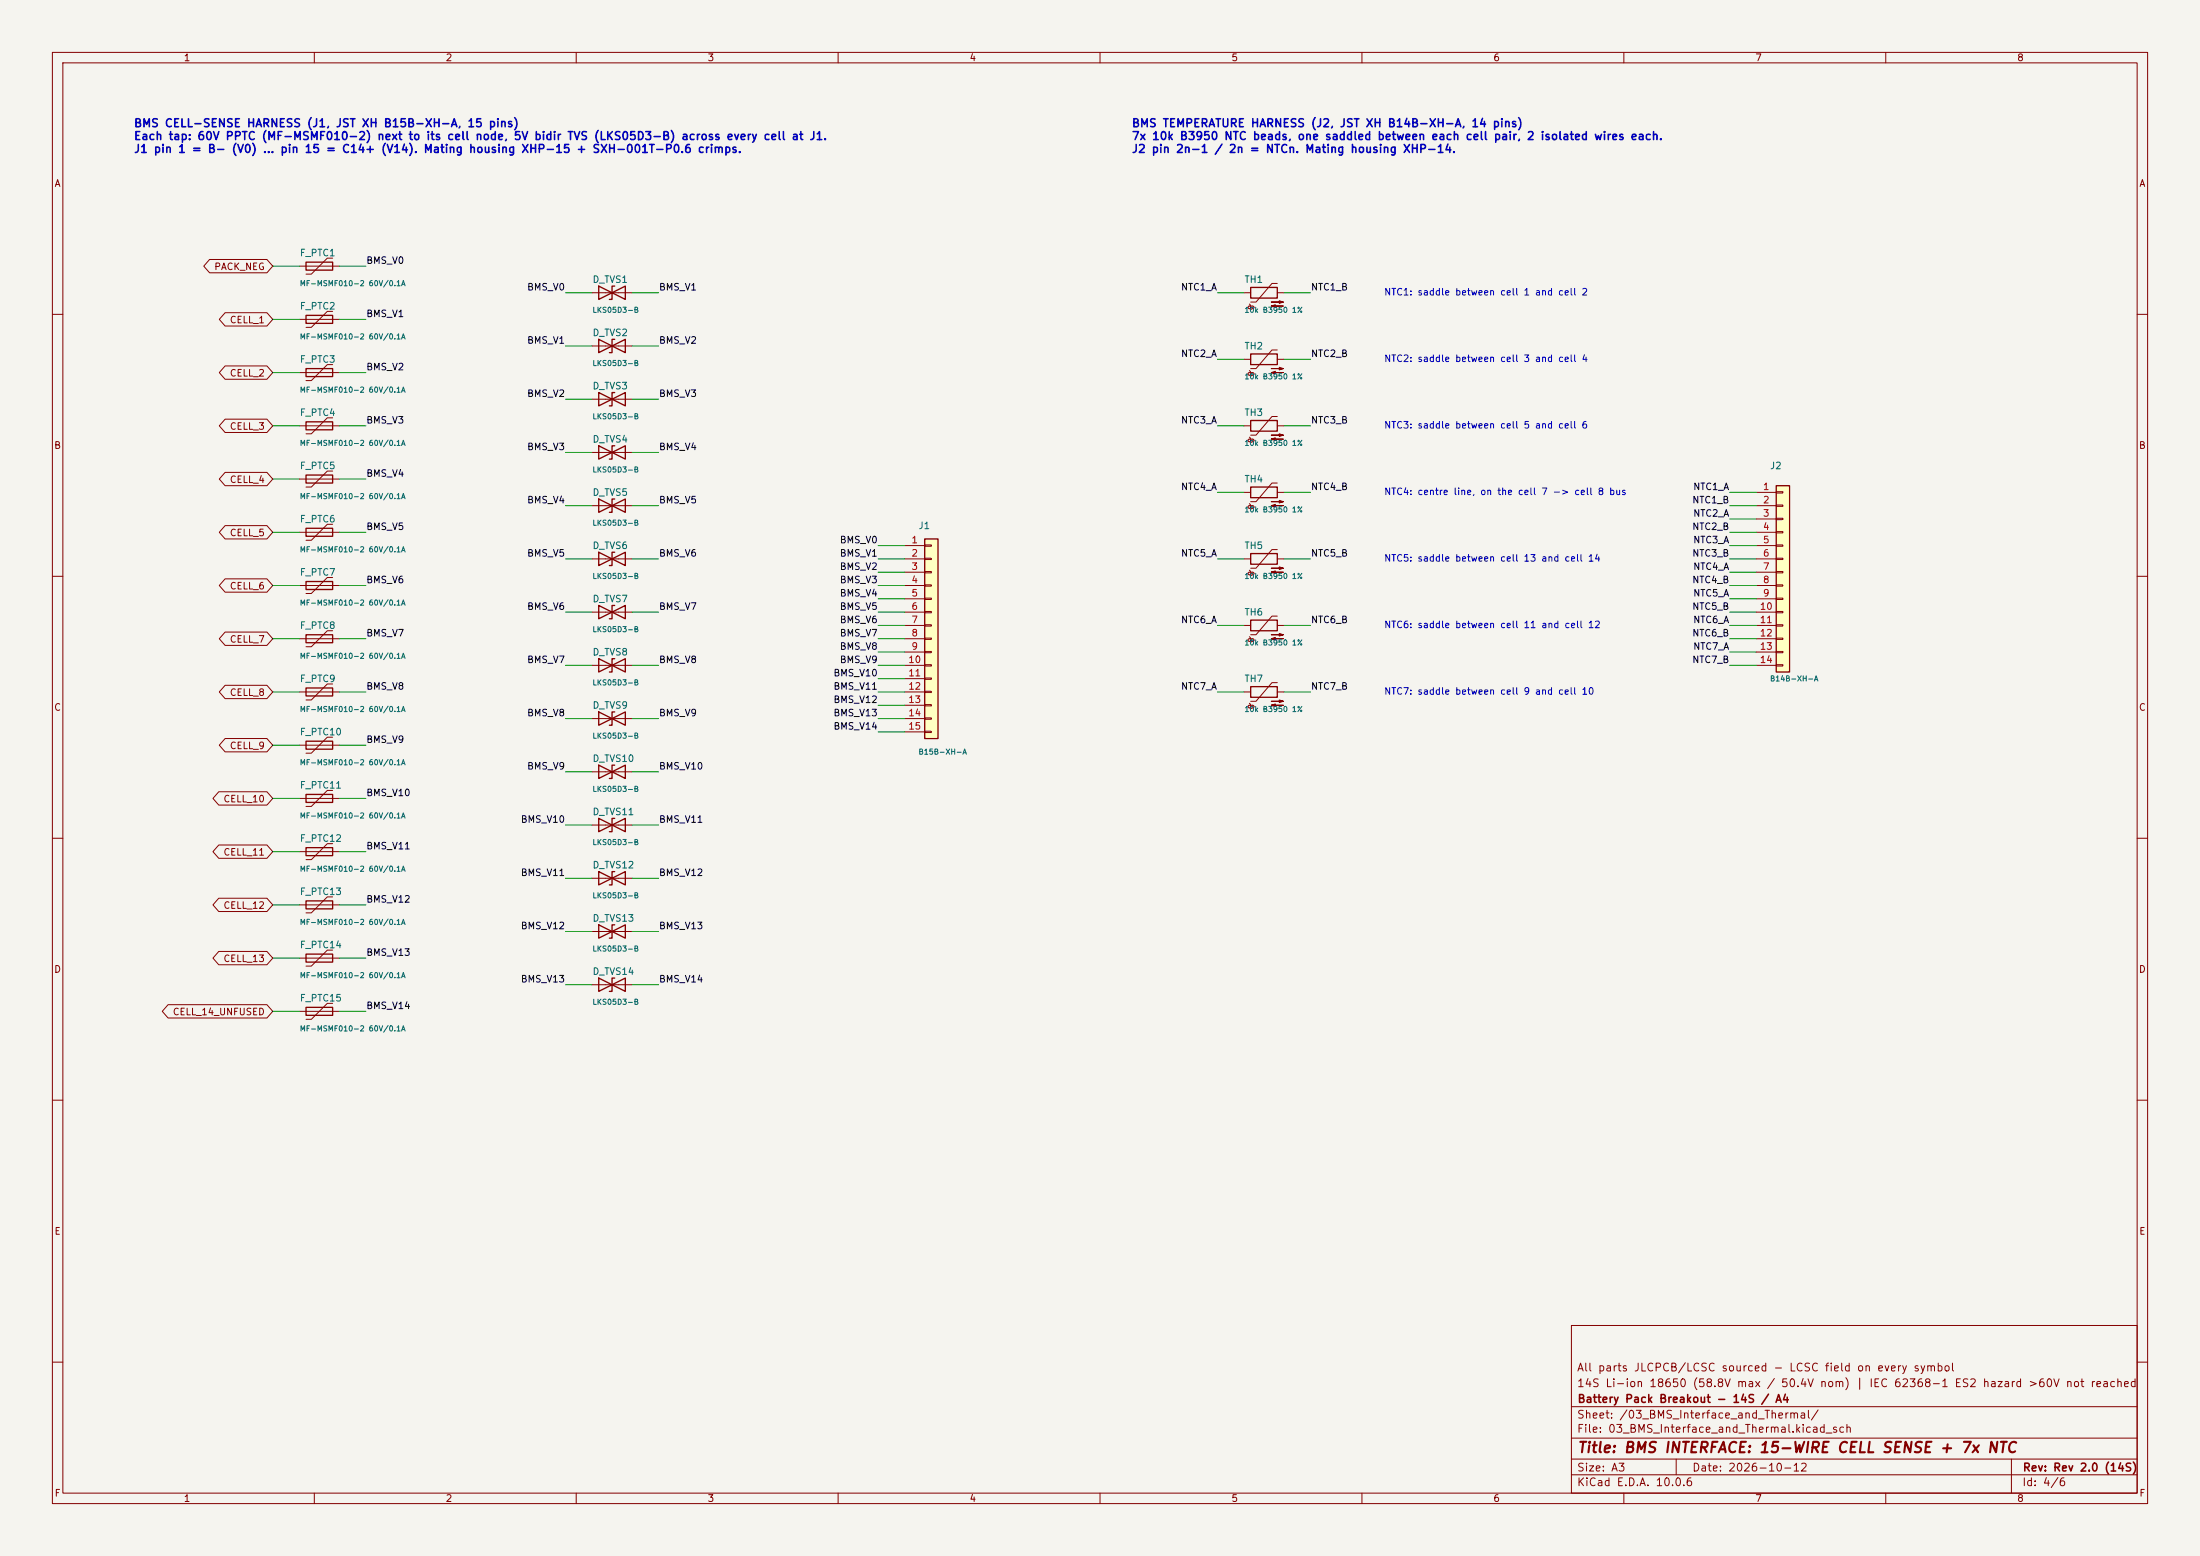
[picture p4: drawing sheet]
<svg xmlns="http://www.w3.org/2000/svg" width="420mm" height="297mm" viewBox="0 0 420 297" stroke-linecap="round" stroke-linejoin="round" font-family="sans-serif">
<path d="M0 0h420v297h-420z" fill="#f5f4ef" stroke="#f5f4ef" stroke-width=".19"/>
<g fill="none" stroke="#840000" stroke-width=".19">
<path d="M10 10h400v277h-400zM12 12h396v273h-396zM60 10v2M110 10v2M160 10v2M210 10v2M260 10v2M310 10v2M360 10v2M237.5 55.9h1.3M238.5 58l.2 .3 .1 .3-.1 .3h-.3l-.1-.3 .1-.2h.8l.2 .2-.1 .2-.4 .3M243.8 54.1h-1l-3 3.6h-1"/>
<path d="M243.8 55.9h1.3M10 60h2M57.1 71.1h7.7M63.5 69.6h-1l-3.1 3h-1M63.5 79.8h-1l-3.1 3h-1M113 66h7.6M113 76.2h7.6M408 60h2M57.1 91.4h7.7M57.1 81.3h7.7M63.5 89.9h-1l-3.1 3.1h-1M237.5 94h1.3"/>
<path d="M238.5 96.1l.2 .3 .1 .3-.1 .3h-.3l-.1-.3 .1-.2h.8l.2 .2-.1 .2-.4 .3M243.8 92.2h-1l-3 3.6h-1M243.8 94h1.3M10 110h2M57.1 101.6h7.7M57.1 111.8h7.7M63.5 100.1h-1l-3.1 3h-1M63.5 110.2h-1l-3.1 3.1h-1M113 106.7h7.6M237.5 119.4h1.3M243.8 117.6h-1l-3 3.6h-1M243.8 119.4h1.3"/>
<path d="M408 110h2M57.1 132.1h7.7M57.1 121.9h7.7M63.5 130.6h-1l-3.1 3h-1M63.5 120.4h-1l-3.1 3h-1M113 137.2h7.6M237.5 132.1h1.3M238.5 134.2l.2 .3 .1 .3-.1 .3h-.3l-.1-.3 .1-.2h.8l.2 .2-.1 .2-.4 .3M238.5 121.9h.7l.2 .1-.1 .3-.4 .3M238.5 121.5l.3 .5-.1 .3-.2 .1-.2-.2 .2-.3M243.8 130.3h-1l-3 3.6h-1M243.8 132.1h1.3"/>
<path d="M10 160h2M57.1 142.2h7.7M63.5 140.7h-1l-3.1 3.1h-1M113 147.3h7.6M408 160h2M113 167.6h7.6M113 177.8h7.6M57.1 193h7.7M63.5 191.5h-1l-3.1 3.1h-1M113 188h7.6M10 210h2M408 210h2"/>
<path d="M300 253h108v32h-108zM10 260h2M300 278.5h108M300 274.5h108M300 268.5h108M320 278.5v3M384 278.5v6.5M408 260h2M60 285v2M110 285v2M160 285v2M210 285v2"/>
<path d="M260 285v2M300 281.5h108M310 285v2M360 285v2"/>
</g>
<g fill="#840000" stroke="#840000" stroke-width=".19">
<path d="M242.7 134.6l.8-.2v.5l-.8-.3h2.3z"/>
<path d="M242.7 133.9h2.3l-.8 .2v-.5l.8 .3z"/>
<path d="M242.7 58.4l.8-.2v.5l-.8-.3h2.3z"/>
<path d="M242.7 57.7h2.3l-.8 .2v-.5l.8 .3z"/>
<path d="M242.7 96.5l.8-.2v.5l-.8-.3h2.3z"/>
<path d="M242.7 95.8h2.3l-.8 .2v-.5l.8 .3z"/>
<path d="M242.7 121.9l.8-.2v.5l-.8-.3h2.3z"/>
<path d="M242.7 121.2h2.3l-.8 .2v-.5l.8 .3z"/>
</g>
<g fill="none" stroke="#840000" stroke-width=".25">
<path d="M238.8 54.9h5v2h-5zM58.4 70.4h5.1v1.5h-5.1zM114.3 64.8v2.5l5.1-2.5v2.5zM114.3 74.9v2.6l5.1-2.6v2.6zM117.3 64.8h-.5v2.5h-.5M117.3 74.9h-.5v2.6h-.5M58.4 90.7h5.1v1.5h-5.1zM58.4 80.5h5.1v1.5h-5.1zM238.8 93h5v2h-5zM58.4 100.8h5.1v1.6h-5.1zM58.4 111h5.1v1.5h-5.1zM114.3 105.4v2.6l5.1-2.6v2.6z"/>
<path d="M117.3 105.4h-.5v2.6h-.5M238.8 118.4h5v2h-5zM58.4 131.3h5.1v1.5h-5.1zM58.4 121.2h5.1v1.5h-5.1zM114.3 135.9v2.5l5.1-2.5v2.5zM117.3 135.9h-.5v2.5h-.5M238.8 131.1h5v2h-5zM58.4 141.5h5.1v1.5h-5.1zM114.3 146.1v2.5l5.1-2.5v2.5zM117.3 146.1h-.5v2.5h-.5M114.3 166.4v2.5l5.1-2.5v2.5zM114.3 176.5v2.6l5.1-2.6v2.6z"/>
<path d="M117.3 166.4h-.5v2.5h-.5M117.3 176.5h-.5v2.6h-.5M58.4 192.3h5.1v1.5h-5.1zM114.3 186.7v2.5l5.1-2.5v2.5zM117.3 186.7h-.5v2.5h-.5"/>
</g>
<path d="M176.5 102.9h2.6v38.1h-2.6z" fill="#ffffc2"/>
<g fill="none" stroke="#840000" stroke-width=".25">
<path d="M58.4 50h5.1v1.6h-5.1zM114.3 54.6v2.6l5.1-2.6v2.6zM117.3 54.6h-.5v2.6h-.5M238.8 67.6h5v2h-5zM114.3 95.3v2.5l5.1-2.5v2.5zM114.3 85.1v2.5l5.1-2.5v2.5zM117.3 95.3h-.5v2.5h-.5M117.3 85.1h-.5v2.5h-.5M238.8 80.3h5v2h-5zM114.3 115.6v2.5l5.1-2.5v2.5zM117.3 115.6h-.5v2.5h-.5M176.5 102.9h2.6v38.1h-2.6z"/>
<path d="M238.8 105.7h5v2h-5zM114.3 125.7v2.6l5.1-2.6v2.6zM117.3 125.7h-.5v2.6h-.5M58.4 151.6h5.1v1.6h-5.1zM58.4 172h5.1v1.5h-5.1zM58.4 182.1h5.1v1.5h-5.1z"/>
</g>
<g fill="none" stroke="#840000" stroke-width=".19">
<path d="M57.1 50.8h7.7M63.5 49.3h-1l-3.1 3h-1M113 55.9h7.6M237.5 68.6h1.3M238.5 70.7l.2 .3 .1 .4M238.8 71.4l-.3 .2-.2-.2 .2-.3h.7l.2 .2-.1 .2-.4 .3M243.8 79.5h-1l-3 3.6h-1M243.8 66.8h-1l-3 3.6h-1M243.8 68.6h1.3M113 96.5h7.6M113 86.4h7.6M237.5 81.3h1.3"/>
<path d="M238.5 83.4l.2 .3 .1 .3-.1 .3h-.3l-.1-.3 .1-.2h.8l.2 .2-.1 .2-.4 .3M243.8 81.3h1.3M113 116.8h7.6M172.7 104.1h3.8M172.7 106.7h3.8M172.7 109.2h3.8M172.7 111.8h3.8M172.7 114.3h3.8M172.7 116.8h3.8M172.7 119.4h3.8M176.5 104h1.3v.3h-1.3zM176.5 106.6h1.3v.2h-1.3z"/>
<path d="M176.5 109.1h1.3v.2h-1.3zM176.5 111.6h1.3v.3h-1.3zM176.5 114.2h1.3v.2h-1.3zM176.5 116.7h1.3v.3h-1.3zM176.5 119.3h1.3v.2h-1.3zM237.5 106.7h1.3M238.5 108.8l.2 .3 .1 .3-.1 .3h-.3l-.1-.3 .1-.2h.8l.2 .2-.1 .2-.4 .3M243.8 104.9h-1l-3 3.6h-1M243.8 106.7h1.3M113 127h7.6M172.7 121.9h3.8M172.7 124.5h3.8"/>
<path d="M172.7 127h3.8M172.7 129.5h3.8M172.7 132.1h3.8M172.7 134.6h3.8M172.7 137.2h3.8M172.7 139.7h3.8M176.5 121.8h1.3v.2h-1.3zM176.5 124.3h1.3v.3h-1.3zM176.5 126.9h1.3v.2h-1.3zM176.5 129.4h1.3v.3h-1.3zM176.5 132h1.3v.2h-1.3zM176.5 134.5h1.3v.2h-1.3z"/>
<path d="M176.5 137h1.3v.3h-1.3zM176.5 139.6h1.3v.2h-1.3zM57.1 152.4h7.7M63.5 150.9h-1l-3.1 3h-1M57.1 172.7h7.7M63.5 171.2h-1l-3.1 3h-1M57.1 182.9h7.7M63.5 181.4h-1l-3.1 3h-1"/>
</g>
<g fill="#840000" stroke="#840000" stroke-width=".19">
<path d="M242.7 109.2l.8-.2v.5l-.8-.3h2.3z"/>
<path d="M242.7 108.5h2.3l-.8 .2v-.5l.8 .3z"/>
<path d="M242.7 83.8l.8-.2v.5l-.8-.3h2.3z"/>
<path d="M242.7 83.1h2.3l-.8 .2v-.5l.8 .3z"/>
<path d="M242.7 71.1l.8-.2v.5l-.8-.3h2.3z"/>
<path d="M242.7 70.4h2.3l-.8 .2v-.5l.8 .3z"/>
</g>
<path d="M339.1 92.7h2.5v35.6h-2.5z" fill="#ffffc2"/>
<path d="M58.4 60.2h5.1v1.5h-5.1zM339.1 92.7h2.5v35.6h-2.5zM114.3 156.2v2.6l5.1-2.6v2.6zM117.3 156.2h-.5v2.6h-.5M58.4 161.8h5.1v1.5h-5.1z" fill="none" stroke="#840000" stroke-width=".25"/>
<g fill="none" stroke="#840000" stroke-width=".19">
<path d="M40 49.5h11l1.1 1.3-1.1 1.3h-11l-1.1-1.3zM43 59.7h8l1.1 1.3-1.1 1.2h-8l-1.1-1.2zM63.5 59.4h-1l-3.1 3.1h-1M43 69.8h8l1.1 1.3-1.1 1.3h-8l-1.1-1.3zM57.1 61h7.7M43 80h8l1.1 1.3-1.1 1.3h-8l-1.1-1.3zM43 90.2h8l1.1 1.2-1.1 1.3h-8l-1.1-1.3zM335.3 94h3.8M335.3 96.5h3.8M335.3 99.1h3.8M339.1 93.9h1.3v.2h-1.3zM339.1 96.4h1.3v.2h-1.3z"/>
<path d="M339.1 98.9h1.3v.3h-1.3zM43 110.5h8l1.1 1.3-1.1 1.2h-8l-1.1-1.2zM43 100.3h8l1.1 1.3-1.1 1.3h-8l-1.1-1.3zM335.3 101.6h3.8M335.3 104.1h3.8M335.3 106.7h3.8M335.3 109.2h3.8M335.3 111.8h3.8M335.3 114.3h3.8M335.3 116.8h3.8M335.3 119.4h3.8M339.1 101.5h1.3v.2h-1.3z"/>
<path d="M339.1 104h1.3v.3h-1.3zM339.1 106.6h1.3v.2h-1.3zM339.1 109.1h1.3v.2h-1.3zM339.1 111.6h1.3v.3h-1.3zM339.1 114.2h1.3v.2h-1.3zM339.1 116.7h1.3v.3h-1.3zM339.1 119.3h1.3v.2h-1.3zM43 120.6h8l1.1 1.3-1.1 1.3h-8l-1.1-1.3zM43 130.8h8l1.1 1.3-1.1 1.3h-8l-1.1-1.3zM335.3 121.9h3.8M335.3 124.5h3.8M335.3 127h3.8"/>
<path d="M339.1 121.8h1.3v.2h-1.3zM339.1 124.3h1.3v.3h-1.3zM339.1 126.9h1.3v.2h-1.3zM41.8 151.1h9.2l1.1 1.3-1.1 1.3h-9.2l-1.1-1.3zM43 141h8l1.1 1.2-1.1 1.3h-8l-1.1-1.3zM113 157.5h7.6M41.8 171.4h9.2l1.1 1.3-1.1 1.3h-9.2l-1.1-1.3zM41.8 161.3h9.2l1.1 1.3-1.1 1.2h-9.2l-1.1-1.2zM57.1 162.6h7.7M63.5 161h-1l-3.1 3.1h-1M32.1 191.8h18.9l1.1 1.2-1.1 1.3h-18.9l-1.1-1.3zM41.8 181.6h9.2l1.1 1.3-1.1 1.3h-9.2l-1.1-1.3z"/>
</g>
<g fill="none" stroke="#009600" stroke-width=".19">
<path d="M52.1 50.8h5M64.8 50.8h5M107.9 55.9h5.1M120.6 55.9h5.1M232.4 55.9h5.1M245.1 55.9h5.1M52.1 61h5M52.1 71.1h5M64.8 61h5M64.8 71.1h5M107.9 66h5.1M107.9 76.2h5.1"/>
<path d="M120.6 66h5.1M120.6 76.2h5.1M232.4 68.6h5.1M245.1 68.6h5.1M52.1 81.3h5M52.1 91.4h5M64.8 81.3h5M64.8 91.4h5M107.9 86.4h5.1M107.9 96.5h5.1M120.6 86.4h5.1M120.6 96.5h5.1"/>
<path d="M232.4 81.3h5.1M232.4 94h5.1M245.1 81.3h5.1M245.1 94h5.1M330.2 94h5.1M330.2 96.5h5.1M330.2 99.1h5.1M52.1 111.8h5M52.1 101.6h5M64.8 111.8h5M64.8 101.6h5M107.9 106.7h5.1"/>
<path d="M107.9 116.8h5.1M120.6 106.7h5.1M120.6 116.8h5.1M167.6 119.4h5.1M167.6 106.7h5.1M167.6 109.2h5.1M167.6 111.8h5.1M167.6 114.3h5.1M167.6 104.1h5.1M167.6 116.8h5.1M232.4 119.4h5.1M232.4 106.7h5.1"/>
<path d="M245.1 119.4h5.1M245.1 106.7h5.1M330.2 119.4h5.1M330.2 106.7h5.1M330.2 109.2h5.1M330.2 111.8h5.1M330.2 114.3h5.1M330.2 104.1h5.1M330.2 116.8h5.1M330.2 101.6h5.1M52.1 132.1h5M52.1 121.9h5"/>
<path d="M64.8 132.1h5M64.8 121.9h5M107.9 137.2h5.1M107.9 127h5.1M120.6 137.2h5.1M120.6 127h5.1M167.6 139.7h5.1M167.6 132.1h5.1M167.6 137.2h5.1M167.6 134.6h5.1M167.6 129.5h5.1M167.6 127h5.1"/>
<path d="M167.6 124.5h5.1M167.6 121.9h5.1M232.4 132.1h5.1M245.1 132.1h5.1M330.2 127h5.1M330.2 124.5h5.1M330.2 121.9h5.1M52.1 142.2h5M52.1 152.4h5M64.8 142.2h5M64.8 152.4h5M107.9 157.5h5.1"/>
<path d="M107.9 147.3h5.1M120.6 157.5h5.1M120.6 147.3h5.1M52.1 162.6h5M52.1 172.7h5M64.8 162.6h5M64.8 172.7h5M107.9 167.6h5.1M107.9 177.8h5.1M120.6 167.6h5.1M120.6 177.8h5.1M52.1 182.9h5"/>
<path d="M52.1 193h5M64.8 182.9h5M64.8 193h5M107.9 188h5.1M120.6 188h5.1"/>
</g>
<text font-size="2" fill="#840000" x="301" y="277.8">Title: BMS INTERFACE: 15-WIRE CELL SENSE + 7x NTC</text>
<g font-size="1.5" fill="#0000c2">
<text x="25.4" y="24.7">BMS CELL-SENSE HARNESS (J1, JST XH B15B-XH-A, 15 pins)</text>
<text x="25.4" y="27.1">Each tap: 60V PPTC (MF-MSMF010-2) next to its cell node, 5V bidir TVS (LKS05D3-B) across every cell at J1.</text>
<text x="25.4" y="29.6">J1 pin 1 = B- (V0) ... pin 15 = C14+ (V14). Mating housing XHP-15 + SXH-001T-P0.6 crimps.</text>
<text x="215.9" y="24.7">BMS TEMPERATURE HARNESS (J2, JST XH B14B-XH-A, 14 pins)</text>
<text x="215.9" y="27.1">7x 10k B3950 NTC beads, one saddled between each cell pair, 2 isolated wires each.</text>
<text x="215.9" y="29.6">J2 pin 2n-1 / 2n = NTCn. Mating housing XHP-14.</text>
</g>
<g font-size="1.5" fill="#840000">
<text x="300.9" y="262.1">All parts JLCPCB/LCSC sourced - LCSC field on every symbol</text>
<text x="300.9" y="265.1">14S Li-ion 18650 (58.8V max / 50.4V nom) | IEC 62368-1 ES2 hazard &gt;60V not reached</text>
<text x="301" y="268.1">Battery Pack Breakout - 14S / A4</text>
<text x="300.9" y="273.8">File: 03_BMS_Interface_and_Thermal.kicad_sch</text>
<text x="300.9" y="271.1">Sheet: /03_BMS_Interface_and_Thermal/</text>
<text x="300.9" y="281.2">Size: A3</text>
<text x="322.9" y="281.2">Date: 2026-10-12</text>
<text x="386" y="281.2">Rev: Rev 2.0 (14S)</text>
<text x="300.9" y="284">KiCad E.D.A. 10.0.6</text>
<text x="385.9" y="284">Id: 4/6</text>
</g>
<g font-size="1.3" fill="#840000">
<text x="35" y="12">1</text>
<text x="85" y="12">2</text>
<text x="135" y="12">3</text>
<text x="185" y="12">4</text>
<text x="235" y="12">5</text>
<text x="285" y="12">6</text>
<text x="335" y="12">7</text>
<text x="385" y="12">8</text>
<text x="10.3" y="36">A</text>
<text x="408.3" y="36">A</text>
<text x="40.8" y="51.9">PACK_NEG</text>
<text x="43.8" y="62">CELL_1</text>
<text x="43.8" y="72.2">CELL_2</text>
<text x="43.8" y="82.3">CELL_3</text>
<text x="10.2" y="86">B</text>
<text x="408.2" y="86">B</text>
<text x="43.8" y="92.5">CELL_4</text>
<text x="43.8" y="102.7">CELL_5</text>
<text x="43.8" y="112.8">CELL_6</text>
<text x="43.8" y="123">CELL_7</text>
<text x="10.2" y="136">C</text>
<text x="43.8" y="133.1">CELL_8</text>
<text x="408.2" y="136">C</text>
<text x="43.8" y="143.3">CELL_9</text>
<text x="42.6" y="153.5">CELL_10</text>
<text x="42.6" y="163.6">CELL_11</text>
<text x="42.6" y="173.8">CELL_12</text>
<text x="10.2" y="186">D</text>
<text x="42.6" y="183.9">CELL_13</text>
<text x="408.2" y="186">D</text>
<text x="32.9" y="194.1">CELL_14_UNFUSED</text>
<text x="10.3" y="236">E</text>
<text x="408.3" y="236">E</text>
<text x="10.3" y="286">F</text>
<text x="35" y="287">1</text>
<text x="85" y="287">2</text>
<text x="135" y="287">3</text>
<text x="185" y="287">4</text>
<text x="235" y="287">5</text>
<text x="285" y="287">6</text>
<text x="335" y="287">7</text>
<text x="385" y="287">8</text>
<text x="408.3" y="286">F</text>
</g>
<g font-size="1.3" fill="#006464">
<text x="57.1" y="49.2">F_PTC1</text>
<text x="57.1" y="59.4">F_PTC2</text>
<text x="113" y="54.3">D_TVS1</text>
<text x="237.5" y="54.3">TH1</text>
<text x="113" y="64.5">D_TVS2</text>
<text x="57.1" y="69.5">F_PTC3</text>
<text x="237.5" y="67">TH2</text>
<text x="113" y="74.6">D_TVS3</text>
<text x="57.1" y="79.7">F_PTC4</text>
<text x="237.5" y="79.7">TH3</text>
<text x="57.1" y="89.9">F_PTC5</text>
<text x="113" y="84.8">D_TVS4</text>
<text x="337.8" y="89.9">J2</text>
<text x="113" y="94.9">D_TVS5</text>
<text x="237.5" y="92.4">TH4</text>
<text x="57.1" y="100">F_PTC6</text>
<text x="175.2" y="101.3">J1</text>
<text x="113" y="105.1">D_TVS6</text>
<text x="237.5" y="105.1">TH5</text>
<text x="57.1" y="110.2">F_PTC7</text>
<text x="113" y="115.3">D_TVS7</text>
<text x="237.5" y="117.8">TH6</text>
<text x="57.1" y="120.3">F_PTC8</text>
<text x="113" y="125.4">D_TVS8</text>
<text x="57.1" y="130.5">F_PTC9</text>
<text x="237.5" y="130.5">TH7</text>
<text x="113" y="135.6">D_TVS9</text>
<text x="57.1" y="140.7">F_PTC10</text>
<text x="113" y="145.7">D_TVS10</text>
<text x="57.1" y="150.8">F_PTC11</text>
<text x="113" y="155.9">D_TVS11</text>
<text x="57.1" y="161">F_PTC12</text>
<text x="113" y="166.1">D_TVS12</text>
<text x="57.1" y="171.1">F_PTC13</text>
<text x="113" y="176.2">D_TVS13</text>
<text x="57.1" y="181.3">F_PTC14</text>
<text x="57.1" y="191.5">F_PTC15</text>
<text x="113" y="186.4">D_TVS14</text>
</g>
<g font-size="1.3" fill="#0f0f0f">
<text x="69.8" y="50.7">BMS_V0</text>
<text x="100.5" y="55.8">BMS_V0</text>
<text x="125.7" y="55.8">BMS_V1</text>
<text x="225.3" y="55.8">NTC1_A</text>
<text x="250.2" y="55.8">NTC1_B</text>
<text x="69.8" y="60.8">BMS_V1</text>
<text x="100.5" y="65.9">BMS_V1</text>
<text x="125.7" y="65.9">BMS_V2</text>
<text x="69.8" y="71">BMS_V2</text>
<text x="225.3" y="68.5">NTC2_A</text>
<text x="250.2" y="68.5">NTC2_B</text>
<text x="100.5" y="76.1">BMS_V2</text>
<text x="125.7" y="76.1">BMS_V3</text>
<text x="69.8" y="81.2">BMS_V3</text>
<text x="225.3" y="81.2">NTC3_A</text>
<text x="250.2" y="81.2">NTC3_B</text>
<text x="100.5" y="86.2">BMS_V3</text>
<text x="125.7" y="86.2">BMS_V4</text>
<text x="69.8" y="91.3">BMS_V4</text>
<text x="225.3" y="93.9">NTC4_A</text>
<text x="250.2" y="93.9">NTC4_B</text>
<text x="323.1" y="93.9">NTC1_A</text>
<text x="69.8" y="101.5">BMS_V5</text>
<text x="100.5" y="96.4">BMS_V4</text>
<text x="125.7" y="96.4">BMS_V5</text>
<text x="323" y="101.5">NTC2_B</text>
<text x="323" y="96.4">NTC1_B</text>
<text x="323.1" y="98.9">NTC2_A</text>
<text x="100.5" y="106.6">BMS_V5</text>
<text x="125.7" y="106.6">BMS_V6</text>
<text x="160.2" y="106.6">BMS_V1</text>
<text x="160.2" y="104">BMS_V0</text>
<text x="225.3" y="106.6">NTC5_A</text>
<text x="250.2" y="106.6">NTC5_B</text>
<text x="323" y="106.6">NTC3_B</text>
<text x="323.1" y="104">NTC3_A</text>
<text x="69.8" y="111.6">BMS_V6</text>
<text x="160.2" y="109.1">BMS_V2</text>
<text x="160.2" y="111.6">BMS_V3</text>
<text x="323" y="111.6">NTC4_B</text>
<text x="323.1" y="109.1">NTC4_A</text>
<text x="100.5" y="116.7">BMS_V6</text>
<text x="125.7" y="116.7">BMS_V7</text>
<text x="160.2" y="119.3">BMS_V6</text>
<text x="160.2" y="116.7">BMS_V5</text>
<text x="160.2" y="114.2">BMS_V4</text>
<text x="225.3" y="119.3">NTC6_A</text>
<text x="250.2" y="119.3">NTC6_B</text>
<text x="323" y="116.7">NTC5_B</text>
<text x="323.1" y="114.2">NTC5_A</text>
<text x="323.1" y="119.3">NTC6_A</text>
<text x="69.8" y="121.8">BMS_V7</text>
<text x="160.2" y="121.8">BMS_V7</text>
<text x="160.2" y="124.3">BMS_V8</text>
<text x="323" y="121.8">NTC6_B</text>
<text x="323.1" y="124.3">NTC7_A</text>
<text x="69.8" y="132">BMS_V8</text>
<text x="100.5" y="126.9">BMS_V7</text>
<text x="125.7" y="126.9">BMS_V8</text>
<text x="159" y="129.4">BMS_V10</text>
<text x="159" y="132">BMS_V11</text>
<text x="160.2" y="126.9">BMS_V9</text>
<text x="225.3" y="132">NTC7_A</text>
<text x="250.2" y="132">NTC7_B</text>
<text x="323" y="126.9">NTC7_B</text>
<text x="100.5" y="137">BMS_V8</text>
<text x="125.7" y="137">BMS_V9</text>
<text x="159" y="134.5">BMS_V12</text>
<text x="159" y="137">BMS_V13</text>
<text x="69.8" y="142.1">BMS_V9</text>
<text x="159" y="139.6">BMS_V14</text>
<text x="100.5" y="147.2">BMS_V9</text>
<text x="125.7" y="147.2">BMS_V10</text>
<text x="69.8" y="152.3">BMS_V10</text>
<text x="99.3" y="157.4">BMS_V10</text>
<text x="125.7" y="157.4">BMS_V11</text>
<text x="69.8" y="162.4">BMS_V11</text>
<text x="99.3" y="167.5">BMS_V11</text>
<text x="125.7" y="167.5">BMS_V12</text>
<text x="69.8" y="172.6">BMS_V12</text>
<text x="99.3" y="177.7">BMS_V12</text>
<text x="125.7" y="177.7">BMS_V13</text>
<text x="69.8" y="182.8">BMS_V13</text>
<text x="99.3" y="187.8">BMS_V13</text>
<text x="125.7" y="187.8">BMS_V14</text>
<text x="69.8" y="192.9">BMS_V14</text>
</g>
<g font-size="1.3" fill="#0000c2">
<text x="264.1" y="56.7">NTC1: saddle between cell 1 and cell 2</text>
<text x="264.1" y="69.4">NTC2: saddle between cell 3 and cell 4</text>
<text x="264.1" y="82.1">NTC3: saddle between cell 5 and cell 6</text>
<text x="264.1" y="94.8">NTC4: centre line, on the cell 7 -&gt; cell 8 bus</text>
<text x="264.1" y="107.5">NTC5: saddle between cell 13 and cell 14</text>
<text x="264.1" y="120.2">NTC6: saddle between cell 11 and cell 12</text>
<text x="264.1" y="132.9">NTC7: saddle between cell 9 and cell 10</text>
</g>
<g font-size="1.3" fill="#a90000">
<text x="336.5" y="93.8">1</text>
<text x="336.5" y="96.4">2</text>
<text x="336.5" y="98.9">3</text>
<text x="336.5" y="101.5">4</text>
<text x="173.9" y="104">1</text>
<text x="173.9" y="106.5">2</text>
<text x="336.5" y="104">5</text>
<text x="336.5" y="106.5">6</text>
<text x="173.9" y="109.1">3</text>
<text x="173.9" y="111.6">4</text>
<text x="336.5" y="109.1">7</text>
<text x="336.5" y="111.6">8</text>
<text x="173.9" y="114.2">5</text>
<text x="173.9" y="116.7">6</text>
<text x="173.9" y="119.2">7</text>
<text x="335.8" y="116.7">10</text>
<text x="335.8" y="119.2">11</text>
<text x="336.5" y="114.2">9</text>
<text x="173.9" y="121.8">8</text>
<text x="173.9" y="124.3">9</text>
<text x="335.8" y="121.8">12</text>
<text x="335.8" y="124.3">13</text>
<text x="173.3" y="126.9">10</text>
<text x="173.3" y="129.4">11</text>
<text x="173.3" y="131.9">12</text>
<text x="335.8" y="126.9">14</text>
<text x="173.3" y="134.5">13</text>
<text x="173.3" y="137">14</text>
<text x="173.3" y="139.6">15</text>
</g>
<g font-size="1" fill="#006464">
<text x="57.1" y="54.9">MF-MSMF010-2 60V/0.1A</text>
<text x="113" y="59.9">LKS05D3-B</text>
<text x="237.5" y="59.9">10k B3950 1%</text>
<text x="57.1" y="65">MF-MSMF010-2 60V/0.1A</text>
<text x="113" y="70.1">LKS05D3-B</text>
<text x="57.1" y="75.2">MF-MSMF010-2 60V/0.1A</text>
<text x="237.5" y="72.6">10k B3950 1%</text>
<text x="113" y="80.3">LKS05D3-B</text>
<text x="57.1" y="85.3">MF-MSMF010-2 60V/0.1A</text>
<text x="237.5" y="85.3">10k B3950 1%</text>
<text x="57.1" y="95.5">MF-MSMF010-2 60V/0.1A</text>
<text x="113" y="90.4">LKS05D3-B</text>
<text x="113" y="100.6">LKS05D3-B</text>
<text x="237.5" y="98">10k B3950 1%</text>
<text x="57.1" y="105.7">MF-MSMF010-2 60V/0.1A</text>
<text x="113" y="110.7">LKS05D3-B</text>
<text x="237.5" y="110.7">10k B3950 1%</text>
<text x="57.1" y="115.8">MF-MSMF010-2 60V/0.1A</text>
<text x="57.1" y="126">MF-MSMF010-2 60V/0.1A</text>
<text x="113" y="120.9">LKS05D3-B</text>
<text x="237.5" y="123.4">10k B3950 1%</text>
<text x="113" y="131.1">LKS05D3-B</text>
<text x="337.8" y="130.3">B14B-XH-A</text>
<text x="57.1" y="136.1">MF-MSMF010-2 60V/0.1A</text>
<text x="237.5" y="136.1">10k B3950 1%</text>
<text x="113" y="141.2">LKS05D3-B</text>
<text x="57.1" y="146.3">MF-MSMF010-2 60V/0.1A</text>
<text x="175.2" y="144.3">B15B-XH-A</text>
<text x="113" y="151.4">LKS05D3-B</text>
<text x="57.1" y="156.5">MF-MSMF010-2 60V/0.1A</text>
<text x="113" y="161.5">LKS05D3-B</text>
<text x="57.1" y="166.6">MF-MSMF010-2 60V/0.1A</text>
<text x="113" y="171.7">LKS05D3-B</text>
<text x="57.1" y="176.8">MF-MSMF010-2 60V/0.1A</text>
<text x="113" y="181.9">LKS05D3-B</text>
<text x="57.1" y="186.9">MF-MSMF010-2 60V/0.1A</text>
<text x="57.1" y="197.1">MF-MSMF010-2 60V/0.1A</text>
<text x="113" y="192">LKS05D3-B</text>
</g>
</svg>
